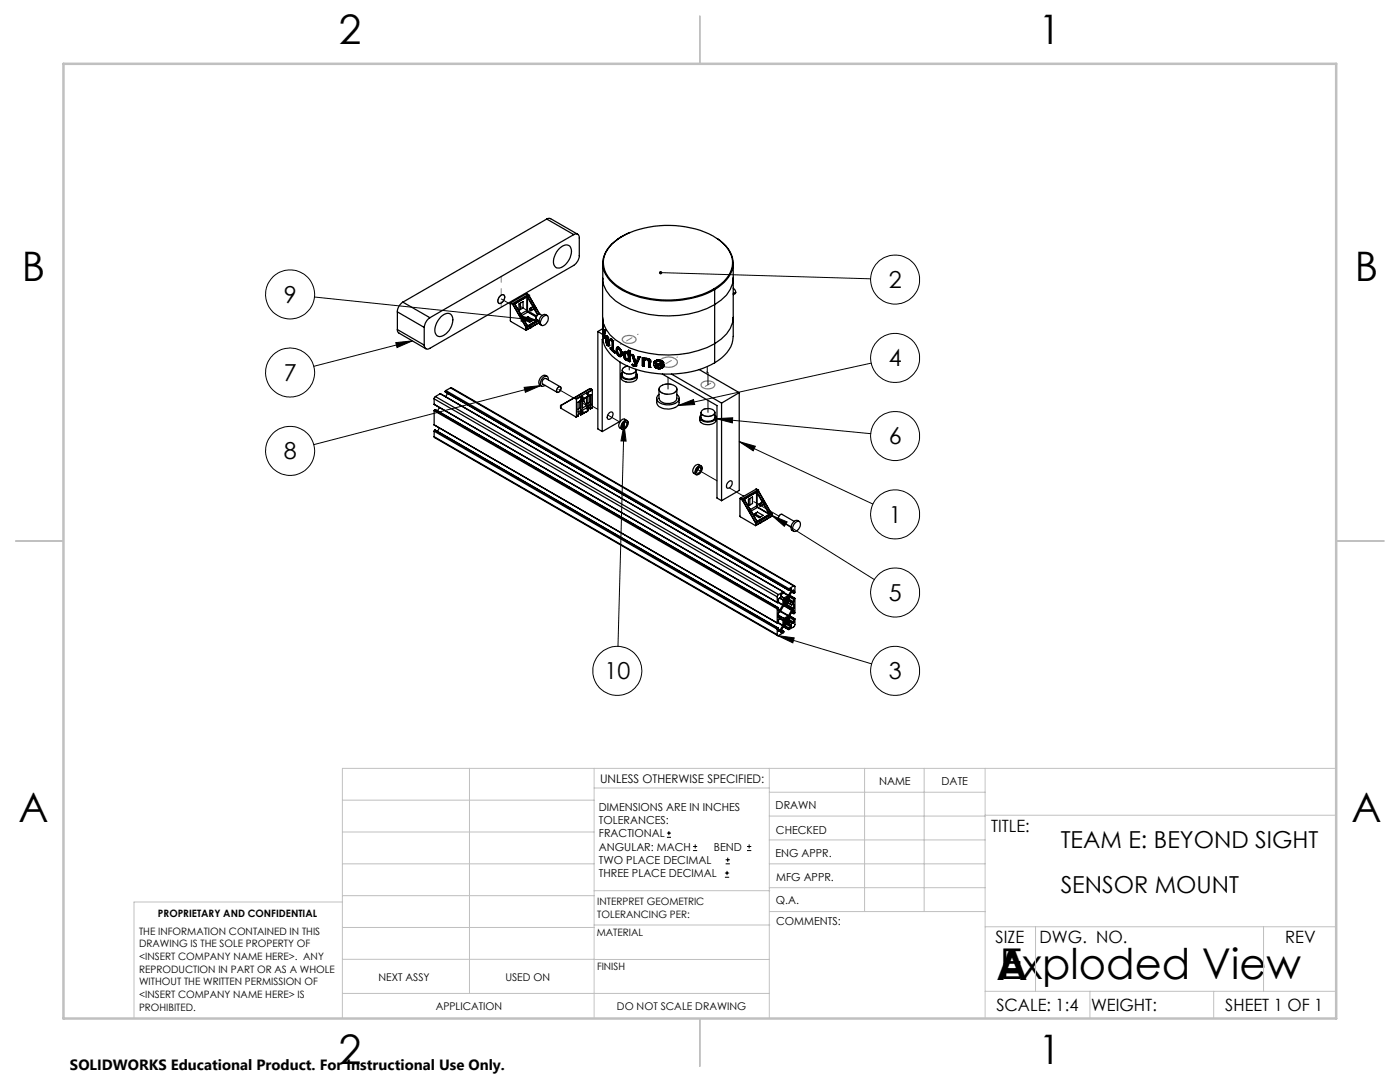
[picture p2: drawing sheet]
<svg xmlns="http://www.w3.org/2000/svg" width="279mm" height="216mm" viewBox="0 0 279 216" stroke-linecap="round" stroke-linejoin="round" font-family="sans-serif">
<g fill="none" stroke="#000" stroke-width=".2">
<path d="M62.8 59.3l44.5 4.6M131.8 54.4l41.9 1.2M79 68.4l3.3-.4-3.1 1.4zM82.3 68l-19.7 5.1M104.1 63.1l3.2 .8-3.3 .2zM104.6 77.3l3.3-.4-3.1 1.4zM107.9 76.9l-45.3 11.8M173.8 72.5l-38.5 8.4M124.5 84.7l.5 3.3h-1.1zM124.5 84.7l-1.2 44.3M135.3 80.9l3.1-1.2 .2 1zM142.9 83.5l30.9 3"/>
<path d="M142.9 83.5l3.3-.1v1zM147.5 88.1l26.7 12.5M147.5 88.1l3.2 .9-.4 1zM154 102.8l20.5 12.8M154 102.8l3.1 1.3-.6 .9zM155.2 126.8l18.8 5.7M155.2 126.8l3.3 .5-.3 1zM133.1 167.1h.8M133.1 166.2h.8M133.5 165.8v.9M138.3 169.7h.8M138.3 168.9h.8"/>
<path d="M138.7 168.5v.8M144.7 175h.8M144.7 174.2h.8M144.8 172.4h.9M144.8 171.6h.9M145.1 173.8v.8M145.2 171.1v.9M149.1 169.7h.8M149.1 168.9h.8M149.5 168.5v.8"/>
<circle cx="57.9" cy="58.8" r="4.9"/>
<circle cx="178.6" cy="55.8" r="4.9"/>
<circle cx="57.9" cy="74.3" r="4.9"/>
<circle cx="178.6" cy="71.4" r="4.9"/>
<circle cx="57.9" cy="90" r="4.9"/>
<circle cx="178.6" cy="87" r="4.9"/>
<circle cx="178.6" cy="102.6" r="4.9"/>
<circle cx="178.6" cy="118.2" r="4.9"/>
<circle cx="123.2" cy="133.9" r="4.9"/>
<circle cx="178.6" cy="133.8" r="4.9"/>
</g>
<path d="M124.4 67.3a1.83 1.83 0 0 1 2.5 .3 1.27 1.27 0 0 1-1.7 .9l-.7-.2a.55 .55 0 0 1-.1-1zM131.8 71.8a2.36 2.36 0 0 1 3.4 .3 1.6 1.6 0 0 1-2.1 1.2l-.7-.2a.84 .84 0 0 1-.6-1.3zM140.1 76.4a1.82 1.82 0 0 1 2.5 .3 1.3 1.3 0 0 1-1.8 .8l-.4-.1a.63 .63 0 0 1-.3-1z" fill="none" stroke="#808080" stroke-width=".25"/>
<g fill="none" stroke="#c0c0c0" stroke-width=".2">
<path d="M68.3 159.7h50.3M93.7 153.3v44.9M118.6 153.3v49.9M118.6 157.2h34.9M153.5 153.3v49.9M153.5 158.1h43.1M172.5 153.3v28.6M184.4 153.3v28.6M196.6 153.3v49.9M266.7 153.3h-198.4v49.9M68.3 178.7h50.3M68.3 172.4h50.3"/>
<path d="M68.3 166h50.3M68.3 180h-41.6v23.2M118.6 177.7h35M153.5 167.6h43.1M153.5 162.8h43.1M153.5 172.4h43.1M153.5 177.1h43.1M196.6 162.7h70.1M68.3 198.2h85.2M68.3 191.4l85.2 .1M68.3 185.1h50.3M118.6 184.6h35"/>
<path d="M153.6 181.9h43M196.6 197.8h70.1M196.6 184.9h70.1M206.7 184.9v12.9M217.5 197.8v5.4M242.2 197.8v5.4M252.2 184.9v12.9"/>
</g>
<path d="M139.7 3.2v9.5M3.1 107.9h9.6M266.7 107.9h9.5M139.7 203.2v9.6" fill="none" stroke="#c0c0c0" stroke-width=".25"/>
<path d="M12.7 12.7h254v190.5h-254z" fill="none" stroke="#c0c0c0" stroke-width=".5"/>
<path d="M127.4 66.7l-3.6 2M135.2 71.2l-3.5 2.1M143.1 75.8l-3.6 2" fill="none" stroke="#808080" stroke-width=".2" stroke-dasharray="15.2 1.3 1.3 1.3" stroke-dashoffset="15.1"/>
<path d="M100 55.2v6.1" fill="none" stroke="#808080" stroke-width=".2" stroke-dasharray="15.2 1.3 1.3 1.3" stroke-dashoffset="14.1"/>
<path d="M131.7 54.1l-.2 .3h.3h-.3a.34 .34 0 0 0 .4 .3 .34 .34 0 0 0 .3-.4 .34 .34 0 0 0-.5-.2zM135.3 80.9l3.1-1.2 .2 1zM142.9 83.5l3.3-.1v1zM147.5 88.1l3.2 .9-.4 1zM154 102.8l3.1 1.3-.6 .9zM155.2 126.8l3.3 .5-.3 1zM124.5 84.7l.5 3.3h-1.1zM104.6 77.3l3.3-.4-3.1 1.4zM79 68.4l3.3-.4-3.1 1.4zM104.1 63.1l3.2 .8-3.3 .2z" fill="#000"/>
<g fill="none" stroke="#000" stroke-width=".25">
<path d="M99.6 59.3l.4-.4a.42 .42 0 0 1 .5-.1 .42 .42 0 0 1 .2 .5 1.03 1.03 0 0 1-1.2 1.2l-.2-.4zM105.1 58.6h.1M105.1 58.6l.3 .2M105.1 58.6l-3.2 1.8M105.2 59.2l.1 .1M105.2 59.2h.1M105.2 59.2l-2.4 1.4M105.2 59.2v2.7M105.3 59.3v2.6M105.3 59.3l1 1.8M105.3 59.3h.1M105.3 59.3l1.1 1.8"/>
<path d="M105.4 58.8l.1 .1M105.4 58.8l-3.2 1.8M105.4 58.8h.1M105.5 58.9h.1M105.5 58.9l2.2 3.8M105.5 58.9l-3.1 1.8M109.1 43.7l.4-.1h.4l5.4 3.1M109.1 43.7l5.4 3.1M109.1 43.7l-28.7 16.6M111.7 49.6l.3-.3a1.2 1.2 0 0 1 1.6-.3 1.2 1.2 0 0 1 .4 1.6 3.3 3.3 0 0 1-2.7 2.9 1.31 1.31 0 0 1-.8-1.9l.6-1.3zM114.5 46.8a.67 .67 0 0 1 .8 0 .67 .67 0 0 1 .3 .7v3.5a2.51 2.51 0 0 1-1.1 2l-28.7 16.5a.68 .68 0 0 1-.8 .1 .68 .68 0 0 1-.3-.7M114.5 46.8l-28.7 16.6"/>
<path d="M120.3 55.5v7.8M120.3 52.5a6.6 6.6 0 0 0 3.9 5.4 20.5 20.5 0 0 0 18.4-.1M120.3 52.5v3.2M123.3 47.7a6 6 0 0 0-3 4.8M124 47.2h.1M124 47.2l-.6 .4M124.1 47.2a6.2 6.2 0 0 0-3.7 5.6 6.6 6.6 0 0 0 3.9 4.9 20 20 0 0 0 18.2-.1M124.1 47.2a20 20 0 0 1 18.2-.1 7 7 0 0 1 3.9 4.9 6.2 6.2 0 0 1-3.7 5.6M125.7 46.4l-1.7 .8M142.5 57.6l.1 .2M142.6 57.8v14.6M143.2 47.7l.5 .2"/>
<path d="M143.7 48a6.1 6.1 0 0 1 2.6 4.5M146.3 55.4a5.4 5.4 0 0 1-2.4 4.5 17.7 17.7 0 0 1-12.5 3.1 15 15 0 0 1-9.7-4 4.6 4.6 0 0 1-1.4-3.5M146.3 52.5v14.6a6.5 6.5 0 0 1-3.7 5.3M146.3 57.5l.4 .4 .1 .4M146.3 52.5a6.5 6.5 0 0 1-3.7 5.3M146.8 58.3l-.5 .5M146.8 58.3l-.5 .3M79.3 65.8l.1 .4 .2 .3 5.4 3.1M79.3 62.2l5.4 3.1M79.3 65.8l5.4 3.1M79.3 62.2v3.6M80.4 60.3a2.37 2.37 0 0 0-1.1 1.9"/>
<path d="M80.4 60.3l5.4 3.1M84.7 65.3v3.6M85.8 63.4a2.69 2.69 0 0 0-1.1 1.9M86.6 79.6l68.5 39.5M86.6 79.6v1.1M86.9 79.1l-.3 .5M86.9 79.1l68.5 39.5M87.8 78.6h.1M87.8 78.6l68.6 39.5M87.8 78.6l-.9 .5M88 63.2l.3-.3a1.2 1.2 0 0 1 1.6-.2 1.2 1.2 0 0 1 .4 1.5 3.4 3.4 0 0 1-2.6 3 1.53 1.53 0 0 1-.7-2.4zM88.9 78.2l68.5 39.6"/>
<path d="M88.9 78.1l68.4 39.5M88.9 78.2l68.4 39.5M88.9 78.1v.1M89 77.9l-.1 .2M89 77.9l68.4 39.6M89.3 78.5l-.4 .7M89.9 77.4h.2l68.5 39.5M89.9 77.4l-.9 .5M89.9 77.4l68.5 39.5M101.9 60.4v3.7l3.1 1.8M101.9 60.4l.3 .2M101.9 60.4h.1"/>
<path d="M102.2 60.6l.1 .1M102.2 60.6l.2 .1M102.2 60.6h.1M102.3 60.7h.1M102.3 60.7l2.7 4.6M102.4 60.7l2.6 4.6M102.8 60.6v.1M102.8 60.6h.1M102.8 60.7h.1M102.8 60.7l1.1 1.9M103.6 60.6l.8-.4v1.3l-.8 .4zM103.8 62.6v.1"/>
<path d="M103.8 62.6h.1M103.8 62.7h.1M103.8 62.7l.2 .3M103.9 62.6l-.1 .1M103.9 60.5v1.3M104 63l.1 .1M104 63l.2 .1M104 63.1h.1M104 63v.1M104.1 63.1h.1M104.1 63.1l1.1 1.8M104.2 63.1l1 1.8"/>
<path d="M104.8 63.5l1.2 .7M104.8 63.5l-.2 .2M105 65.3v.2M105 65.3h.1M105 65.3l.1 .2M105 65.5h.1M105 65.5v.4M105.1 65.8l-.1 .1M105.1 65.5v.3M105.1 65.8l2.5-1.4-2.6 1.5M105.2 61.9l.1 .4M105.2 61.9h.1"/>
<path d="M105.2 61.9l-1.4 .8M105.2 64.9l.1 .1M105.2 64.9h.1M105.3 61.9l.1 .3M105.3 62.3l1.7 1M105.3 62.3l-1.3 .7M105.4 63.2l1.1 .7-.8 .4-1.1-.6M105.4 63.2l-.8 .5M105.4 63.2l-.6 .3M105.4 62.2l-.1 .1M105.4 62.2l1.7 .9M105.7 61.6l.1 .3 .2 .1"/>
<path d="M105.7 61.6h.1M105.8 61.6l.2 .3M105.8 61.6v.3h.2M105.8 65.4h.1M105.9 65.4l.2-.2-.3 .2M106 61.9v.1M106.3 61.1v.1M106.3 61.2h.1M106.3 61.2l-.6 .4M106.4 61.1h-.1M106.4 61.1v.1M106.4 61.1h.1"/>
<path d="M106.4 61.1l.4 .5M106.4 61.2l-.6 .4M106.4 61.2h.1M106.5 61.1l-.1 .1M106.5 61.1l.2 .5M106.6 61.7h.1M106.6 61.6h.1M106.6 61.6v.1M106.6 61.7l-.6 .3M106.6 61.6l-.6 .3M106.6 61.7l.7 1.1M106.7 61.6h.1"/>
<path d="M106.7 61.6l-.1 .1M106.7 61.6l.7 1.2M106.8 61.6h-.1M107.3 63.9l-2 1.1M107.4 64l-2.4 1.3M107.5 64l-2.4 1.5M107.7 62.7a.74 .74 0 0 0-.6 1.1l.4 .3M107.7 62.7l.5 .2M108.3 63.3a.6 .6 0 0 1 .8-.4 .6 .6 0 0 1 .3 .9 1.07 1.07 0 0 1-1.4 1l-.1-.7zM109.2 63a.95 .95 0 0 0-1.5 .6l-.2 .6a.66 .66 0 0 0 .6 .7M109.2 75.1a.92 .92 0 0 0-1.5 .6l-.2 .6a.65 .65 0 0 0 .6 .7M109.4 75.8a.58 .58 0 0 0-.3-.8 .58 .58 0 0 0-.8 .4l-.4 .8a.58 .58 0 0 0 .1 .8 .58 .58 0 0 0 .8-.1"/>
<path d="M111.4 77.3l.3-.1a.64 .64 0 0 1 .1 .7 .64 .64 0 0 1-.6 .3l-.1-.3zM111.8 77.2l-2.9-1.7a.71 .71 0 0 0-.6 1.1l2.9 1.7M114.6 79.4h.1M114.6 79.4l-2.7 1.5M114.7 79.4l.3 .2M115 79.6v.1M115 79.7v3.5M115.9 79.2l-.9 .5M115.9 79.2v.5l.3-.1M116 79.9l-.6 .4M116 79.9v2M116 79.9l-.3 .1"/>
<path d="M116 79.1l-.1 .1M116.2 79l.3 .6M116.2 79l-.3 .2M116.2 79l-.2 .1M116.2 79.6v1.8l.9-.4M116.2 79.5v.1M116.5 79.6h.1M116.5 79.6v.4M117.1 79.2v1.8M117.1 78.5h.1M117.1 78.5l.3 .5-1.1 .7-.3-.6M117.1 78.5l.2 .4"/>
<path d="M117.3 78.9h.1M117.3 78.4l-.2 .1M117.3 78.4v.5M117.3 79.1v2l.6-.3M117.7 78.9l-.4 .2M117.7 78.9v1.4M117.8 77.5l-3.2 1.9M117.8 77.5l.4 .3M117.8 77.5l-3.1 1.9M117.8 77.5h.1M117.9 78.7v2.1M117.9 78.7l-.6 .4"/>
<path d="M117.9 78.7l-.2 .2M118.2 77.8l-3.2 1.8M118.2 77.8h.1M118.2 77.8l-.9 .6M118.2 77.8v3.6M119.3 66.1v19.5l.9 .5M119.3 66.1l1 .6M120.3 63.3a6.3 6.3 0 0 0 3.9 5.4 20.3 20.3 0 0 0 18.4-.1 6.7 6.7 0 0 0 3.7-5.3M120.3 63.5v3.6a6.6 6.6 0 0 0 3.9 5.4 20.5 20.5 0 0 0 18.4-.1M120.3 65.6l-1 .5M120.3 64.7l.1 .2M120.3 64.7l.2 2.8"/>
<path d="M120.3 67.8l-.1-.1v18.4M120.3 64.7v.2M120.4 64.9h.1M120.4 64.9l.1 2.2M120.4 67.1l.1 .2M120.5 67.5h.1M120.7 65.8l.1 .2M120.7 65.8h.1M120.7 65.8l-.2 1.3M120.8 66h.1M120.8 66l-.3 1.5M120.9 67.9v.2a.81 .81 0 0 0 .5 .9"/>
<path d="M120.9 67.5v.4M121 67h.1M121 67l-.1 .9M121 67.4l.1-.1 .2 .3 .1 .6-.4-.6M121 67.4v.2M121 67.8l.5 .7M121 68.1v.2M121 67.8v.3M121 67.8h.1M121 67.6l.4 .5M121 67.6h.1M121 67.4h.1"/>
<path d="M121 68.1h.1M121 68.3l.1 .2M121 68.3h.1M121 67l.2 .2M121.1 68.5l.1 .2M121.1 68.5h.1M121.2 67.2l.1 .2M121.2 68.7h.1M121.2 67.2h.1M121.3 67.4l.1 .3M121.3 67.4h.1M121.4 68.6l.1 .2"/>
<path d="M121.4 68.6l-.1 .1M121.4 68.6h.1M121.4 69h.1M121.4 67.7l.1 .4M121.4 67.7h.1M121.5 68.9l-.1 .1M121.5 68.9h.1M121.5 68.4v.1M121.5 68.1v.3M121.5 68.8v.1M121.5 68.5l-.5-.7 .5 .7M121.5 68.1h.1"/>
<path d="M121.5 68.8h.1M121.5 68.4h.1M121.5 68.5h.1M121.8 69.4l.3 .3M121.8 69.4v.2l.9 .8M121.8 69.6l.9 .8M121.8 69.4h.1M121.9 67.6l.2 .5v1.6M121.9 67.6l.4 .4M121.9 67.6h.1M121.9 69.5l.2 .2M121.9 67.8l.2 .2"/>
<path d="M122.3 69.9l.4 .3M122.3 69.9h.1M122.3 68h.1M122.3 68v1.9M122.7 70.2v.2M122.7 70.4h.1M122.7 70.2h.1M123.1 69.3a1.18 1.18 0 0 0 .8 1.8M123.1 69.3h.1M123.2 70v.3M123.2 70h.1M123.2 69.7a.3 .3 0 0 1 .4-.1 .3 .3 0 0 1 .2 .3l.1 .5-.3 .5"/>
<path d="M123.2 70.3l.1 .2M123.2 69.7v.3M123.2 69.7h.1M123.2 70.3h.1M123.3 70.5l.1 .2M123.3 69.3l.2 .1M123.3 69.3h-.2M123.3 69.3h.1M123.3 70.5h.1M123.4 70.7l.1 .1M123.4 70.7h.1M123.5 70.8l.1 .1"/>
<path d="M123.5 69.4l.2 .2M123.5 69.4l.3 .2M123.5 70.8h.1M123.5 69.4h.1M123.6 70.9h.1M123.7 69.6l.2 .2M123.8 69.6l.1 .2M123.8 72.2v11.9l-3.6 2M123.8 69.6h-.1M123.9 69.8l.1 .4M123.9 69.8h.1M123.9 74.8a1.33 1.33 0 0 0 1.8 1.5 1.21 1.21 0 0 0 1.5-1.5"/>
<path d="M124 70.9l-.1 .2M124 70.2l.1 .4M124 70.2h.1M124 70.9h.1M124.1 70.6l-.1 .3M124.1 70.6h.1M124.2 73.8v1a1.56 1.56 0 0 0 2.7 0v-1M124.2 74.3l-.1 .1a.74 .74 0 0 0 .5 1.2 2.05 2.05 0 0 0 2.6-.7l-.3-.6M124.6 70.2a1.1 1.1 0 0 0 .6 1.7M124.6 70.2h.1M124.6 70.9l.1 .3M124.6 70.9h.1"/>
<path d="M124.7 70.6a.4 .4 0 0 1 .5-.1 .4 .4 0 0 1 .2 .5 .54 .54 0 0 1-.2 .7M124.7 71.2v.2M124.7 70.6l-.1 .3M124.7 70.6h.1M124.7 71.2h.1M124.7 71.4l.1 .2M124.7 70.2h.3M124.7 70.2h-.1M124.7 71.4l.2 .2M124.7 70.1l.3 .1M124.7 71.4h.1M124.7 70.1v.1"/>
<path d="M124.8 71.6l.2 .1M124.8 71.6h.1M124.9 71.6l.1 .1M125 70.2l.1 .1M125 70.2h.1M125 71.7h.2M125 71.7h.1M125.1 70.3l.1 .1M125.1 70.3h.1M125.2 71.7h.1M125.2 70.4l.2 .3M125.2 70.4h.1"/>
<path d="M125.2 71.9l.2-.1v.2l.3 .1M125.2 71.9h.1M125.3 73.1h-.2a.75 .75 0 0 0-.9 .7 .75 .75 0 0 0 .8 .8 1.42 1.42 0 0 0 1.9-.8v-.1M125.4 69.9l.3 .1M125.4 69.9v.8M125.4 69.9h.1M125.7 72.1h.1M125.7 70h.1M125.7 70v2.1M126.1 70.7l.3 .2M126.1 70.7l.7 1.9-.7-1.9M126.1 70.7h.1"/>
<path d="M126.1 70.7l.3 .1M126.2 72.7l.2 .1M126.2 72.7a.47 .47 0 0 0 .6 .4M126.2 72.7h.1M126.4 70.9l.5 1.4M126.4 70.8l.5 1.5M126.4 70.8v.1M126.4 72.8h.1M126.7 72.8h-.3M126.7 72.8h-.1M126.7 72.6v.2M126.8 73.1h.1"/>
<path d="M126.9 73l-.1 .1M126.9 73h.1M127 72.8l-.1 .2M127 72.8h.1M127.4 71.2l-.5 1.1M127.4 71.2l.3 .1M127.4 71.2h.1M127.7 71.3h.1M127.7 71.3l-.7 1.5M128.2 71.4v1.6l.3 .1M128.2 71.4l.3 .1M128.2 71.4h.1"/>
<path d="M128.2 71.4v1.6M128.3 73l.3 .1M128.5 72.1v1M128.5 71.5v.2l.1-.1M128.5 71.5h.1M128.5 72.1h.1M128.5 73.1h.1M128.6 71.9l-.1 .2M128.6 71.9l.2-.1a.5 .5 0 0 1 .6 .4v1l.4 .1M128.6 72.1v1M128.6 71.9h.1M128.6 71.9v.2"/>
<path d="M128.6 71.6h.1M128.8 71.5h.1M128.8 71.5l-.2 .1M128.9 71.5h.2M128.9 71.5h-.1M128.9 71.5h.1M129.1 71.5l.4 .1M129.1 71.5h.1M129.5 71.6l.2 .3M129.5 71.6h.1M129.7 71.9l.1 .1M129.7 71.9h.1"/>
<path d="M129.8 72v.2M129.8 72h.1M129.8 72.2v1.1M129.8 72.2h.1M129.8 73.3h.1M130.5 72.6a.91 .91 0 0 0 .9 1M130.5 72.2v.4M130.7 72l-.2 .2M130.7 72h.1M130.8 72.5l1.2 .1M130.8 72.7l1.6 .1M130.8 72.7l.1 .3"/>
<path d="M130.8 72.7h.1M130.8 72.5h.1M130.9 72.3l-.1 .2M130.9 73l.1 .2M130.9 72.3h.1M130.9 73h.1M130.9 73l.1 .1M131 72.2l-.1 .1M131 71.9l-.3 .1M131 73.2l.2 .1M131 71.9h.1M131 73.1v.1"/>
<path d="M131.1 79.5a1.7 1.7 0 0 0 1.9 2.1 2.13 2.13 0 0 0 2.5-1.3v-.8M131.1 71.9h.3M131.2 73.3h.2M131.2 73.3h.1M131.4 71.9l.4 .1M131.4 71.9h-.4M131.4 71.9h.1M131.4 73.6h.2M131.4 73.3h.1M131.5 77.6v1.9a1.91 1.91 0 0 0 2.6 .9l.6-.3 .3-.4 .1-2.1M131.5 78.7a.97 .97 0 0 0-.4 1 .97 .97 0 0 0 .7 .8 3 3 0 0 0 3.7-.7 .86 .86 0 0 0-.4-1.1M131.7 72.1l-.7 .1"/>
<path d="M131.7 72.1l.3 .3v.2M131.7 72.1l.2 .1M131.8 72l.4 .1M131.8 71.9v.1M131.9 77a2.48 2.48 0 0 1 3.1 .4 1.35 1.35 0 0 1-1.7 1.3l-.8-.1a.87 .87 0 0 1-.9-.6 .87 .87 0 0 1 .3-1zM131.9 73.2l-.5 .1M132 73.1h.4M132 73.1l-.1 .1M132 73.1h.1M132 73.4l-.6 .2M132 73.4h.1M132 73.4l-.2 .2"/>
<path d="M132.2 72.1l.2 .3M132.2 72.1h.1M132.2 74.6l10.9 6.3v18.5l.9 .5M132.3 73.3l-.3 .1M132.3 73.3h.1M132.4 72.4v.3M132.4 73.1l-.1 .2M132.4 72.4h.1M132.4 73.1h.1M132.4 72.7v.1M132.4 72.8h.1M132.4 72.7h.1"/>
<path d="M134 74.6l10 5.8M139.5 73.7l8 4.7M147.5 78.4l-3.5 2M147.5 78.4v19.5l-3.5 2M86.6 80.7h.1M86.6 84.8h.1M86.6 87.1l.1 .2 68.5 39.5M86.6 80.7l68.6 39.6M86.6 84.8l68.6 39.6M86.6 82v2.8M86.6 86v1.1M86.6 82l68.5 39.5"/>
<path d="M86.6 86l68.5 39.6M86.6 87.1l68.5 39.5M86.7 81.8l-.1 .2M86.7 85.9l-.1 .1M86.7 81.8l68.5 39.5M86.7 85.9l68.5 39.5M86.8 81.7l68.6 39.6M86.8 85.8l68.6 39.5M86.8 81.7l-.1 .1M86.8 81.7l68.5 39.6M86.8 85.8l-.1 .1M86.8 85.8l68.5 39.6"/>
<path d="M87.7 81.3l-.4 .7M87.7 85.4l-.4 .7M111.9 81h.1M111.9 81v.4M111.9 81.4l3.1 1.8M111.9 80.9v.1M115.4 80.3v1.9l.6-.3M115.4 82.6v.4M115.4 83l-.4 .2M115.4 83h-.1M115.7 80l-.3 .3M115.7 80v1.4"/>
<path d="M115.7 81.4l-.3 .2M115.7 81.4l.3 .5M115.9 82.4l.2 .3M115.9 82.1v.2M115.9 82.3l-.5 .3M116 82l.3 .5M116 82l-.1 .1M116.1 82.2l-.2 .1M116.2 81.9l-.3 .2M116.2 81.9l.3 .5M116.2 81.9l-.2 .1M116.2 80l.2 .1"/>
<path d="M116.2 80.1l.1 .1M116.5 80l.6 1M116.5 80l-.3 .2M116.5 82.4l-.2 .1M116.9 82.2h.1M116.9 82.2l-1 .6-.2-.3M117.1 81.4h.1M117.1 81.4l.2-.2v.3M117.1 81.4l-.9 .5M117.1 81.4l.3 .5-.9 .5M117.2 81.6h.1M117.2 81.6l.3-.2 .3 .2"/>
<path d="M117.2 82l-.9 .5M117.3 81.5l.6-.3v.4M117.3 81.5l-.1 .1M117.7 80.3l-.4 .2M117.7 80.3l.2 .5M117.9 81.6h-.1M118.2 81.4l-.3 .2M118.2 81.4l-.4 .2M121.6 82.4l.2-.2a.38 .38 0 0 1 .5 .1 .38 .38 0 0 1 0 .4l-.3 .7a.44 .44 0 0 1-.8 .1l.1-.7zM124.2 84.3l.5-.3a.46 .46 0 0 1 .6 0 .46 .46 0 0 1 0 .6 .91 .91 0 0 1-1.3 .9l-.1-.4zM124.4 84.5l.5-.3a.68 .68 0 0 1 .1 .8 .68 .68 0 0 1-.8 .3v-.4zM124.7 84.2l-.2 .5-.3 .4"/>
<path d="M125.1 83.9a.92 .92 0 0 0-1-.2 .92 .92 0 0 0-.6 .9l.1 .7 .5 .4M139.1 93.3l.2-.2a.49 .49 0 0 1 .7-.1 .49 .49 0 0 1 .1 .7l-.4 .8a.55 .55 0 0 1-.8 .2 .55 .55 0 0 1-.1-.9zM139.3 93.4l.5-.1a.74 .74 0 0 1-.1 .8 .74 .74 0 0 1-.7 .3v-.4zM139.5 93.3l-.2 .5-.4 .4M139.7 83.3a1.24 1.24 0 0 0 1.5 1.4 1.33 1.33 0 0 0 1.7-1.4M139.9 93a.95 .95 0 0 0-1-.2 .95 .95 0 0 0-.6 .8v.7l.6 .4M139.9 82.3v1a1.58 1.58 0 0 0 2.8 0v-1M139.9 82.8a.75 .75 0 0 0-.2 .8 .75 .75 0 0 0 .7 .5 2.1 2.1 0 0 0 2.4-.6l.1-.4-.2-.3M140.1 82a1.72 1.72 0 0 1 2.6 .3 1.57 1.57 0 0 1-2.8 0zM144 80.4v19.5M145.2 96.3a.48 .48 0 0 1 .7-.4 .48 .48 0 0 1 .2 .8l-.5 .6a.4 .4 0 0 1-.5 0 .4 .4 0 0 1-.1-.5zM147.7 99.4l.3 .2"/>
<path d="M147.7 99.4v3.7l3.1 1.8M147.7 99.4l.4 .2M148 99.6l.1 .2M148.1 99.6l.1 .1M148.1 99.6h-.1M148.1 99.8l2.7 4.5M148.2 99.7l-.1 .1M148.2 99.7l2.6 4.6M148.6 99.6v.2M148.6 99.6h.1M148.6 99.8l1 1.8M148.6 99.6v.1"/>
<path d="M148.6 99.7v.1M148.6 99.7l1 1.9M149.4 99.6l.8-.4v1.3l-.8 .4zM149.6 99.5v1.3M150.9 97.6h.1M150.9 97.6l.3 .2M150.9 97.6l-3.2 1.8M151 98.2l.1 .1M151 98.2h.1M151 98.2l-2.4 1.4M151 98.2v2.8M151.1 98.3v2.7"/>
<path d="M151.1 98.3l1 1.9M151.1 98.3h.1M151.1 98.3l1.1 1.8M151.2 97.8l.1 .1M151.2 97.8h.1M151.2 97.8l-3.1 1.8M151.3 97.9l2.7 4.6M151.3 97.9l-3.1 1.8M149.6 101.7h.1M149.6 101.6v.1M149.6 101.6h.1M149.6 101.7l.2 .4"/>
<path d="M149.8 102.1h.1M149.9 102.1h.1M149.9 102.1l1.1 1.8M150 102.1h-.1M150 102.1l1 1.8M150.6 102.5l1.2 .7M150.6 102.5l-.2 .2M150.8 104.3v.2M150.8 104.3h.1M150.8 104.5v.3M150.8 104.8v.1M150.8 104.8h.1"/>
<path d="M150.8 104.5h.1M151 103.9l.2 .1M151 101l.2 .2M151 101h.1M151 103.9h.1M151 101l-1.4 .7M151 103.9l.1 .1M151.1 101l.1 .2M151.1 104h.1M151.2 101.2l-1.4 .8 .2 .1M151.2 101.2l2.3 1.4M151.2 102.2l1.1 .6-.8 .5-1.1-.6"/>
<path d="M151.2 102.2l-.8 .5M151.2 102.2l-.6 .3M151.2 101.2h.1M151.2 101.2l2.3 1.3M151.5 100.5a.3 .3 0 0 0 .3 .5M151.5 100.5l.1 .1M151.6 100.6v.2l.2 .1M151.6 100.6h.1M151.6 104.4h.1M151.6 104.4l.3-.2-1.1 .7M151.8 100.9v.1M152.1 100.2h.1"/>
<path d="M152.1 100.2l.1 .1M152.1 100.2l-.6 .3M152.2 100.1l-.1 .1M152.2 100.1v.2M152.2 100.3l-.6 .3M152.2 100.2l-.6 .4M152.2 100.2v.1M152.3 100v.2M152.3 100.2h-.1M152.3 100l.3 .6M152.3 100l-.1 .1M152.3 100.2l.2 .3"/>
<path d="M152.4 100.6v.1M152.4 100.6h.1M152.4 100.6l-.6 .4M152.4 100.6l-.6 .3M152.4 100.7l1.1 1.8M152.5 100.6l-.1 .1M152.5 100.5l.1 .1M152.5 100.5l-.1 .1M152.5 100.6l1.1 1.8M152.6 100.6h-.1M153.5 102.5v.1M153.5 102.6l.1 .1"/>
<path d="M153.5 102.6l-2.4 1.4M153.6 102.4v.3M153.6 102.4l-.1 .1M153.6 102.7l-2.4 1.3M154 102.5v.2M154 102.5h.1M154 102.5l-3.2 1.8M154 103l-2.4 1.4M154 103h.1M154 102.7l-3.2 1.8M154 102.7v.3M154 103l-3.2 1.8"/>
<path d="M154 102.7h.1M155.1 119.1l.1 1.2M155.4 118.6l-.3 .5M155.4 118.6l1-.5v.3l-.5 .3-.1 .3M155.6 119.3l.6 .4M155.6 119.3l-.2 .2v.7l-.2 .1M155.8 119l.7 .3M156.2 119.7v1M156.4 118.3l.9 .6M156.4 119.8l.1 .1M156.4 118.2l1 .6M156.5 119.6v.3"/>
<path d="M156.5 119.6l.8 .5M156.5 119.6h.1M156.5 119.6l.8 .4M156.5 119.9v.3M156.5 119.9l.5 .2M156.7 119.5l-.2 .1M156.7 119.5h-.1l.6 .3M157 119.3l-.3 .2M157 119.3l.2 .2M157.2 119.8l.1 .2M157.2 119.5v.3M157.3 119.2l-.1 .3"/>
<path d="M157.3 119.1l-.3 .2M157.3 119.1v.1M157.3 118.9l-.8 .4M157.3 117.6v.1M157.4 118.8l-.1 .1M157.4 117.5l-.1 .1M157.5 119.9l.7 .4M157.5 119.1l.9 .5M157.5 119.6l.9 .5M157.5 119.8l.8 .4M157.6 118.9l-.1 1M157.6 118.9l.9 .6"/>
<path d="M157.6 117.7l.3 .1M157.7 117.6l.2 .1M157.8 117.5l.1 .1M157.8 117.5l-.5 .2M157.9 117.8l-.5 1M157.9 117.7v.1M157.9 117.6v.1M158 118.1l.4 .3M158 118.1l.4 .2M158.3 117.8h.1M158.3 117.8l-.7 1.1M158.4 116.9l.2 .1v1.2l-.2 .1"/>
<path d="M158.4 117.8v.5M158.4 119.6v.5M158.4 116.9l-1 .6M158.5 119.5l-.1 .1M158.5 104l-2.4-1.3a.7 .7 0 0 0-.7 .3 .7 .7 0 0 0 .1 .8l2.4 1.3M158.6 104.5a.64 .64 0 0 1 .9-.4 .64 .64 0 0 1 .2 1l-.4 .5a.64 .64 0 0 1-.9 .4 .64 .64 0 0 1-.1-1zM158.6 119.4v2.9l-.2 .1M158.6 119.4l-1-.6 1 .6M158.6 119.4l-.1 .1M159.5 104.1a.86 .86 0 0 0-1.4 .4l-.2 .6v.5l.5 .4M155.1 121.5l.1 2.9M155.1 125.6v1"/>
<path d="M155.2 125.4l-.1 .2M155.2 121.3l-.1 .2M155.3 120.2l.9 .6M155.3 124.3l.9 .5M155.3 125.4l.1 .5M155.3 121.3l.1 .5M155.3 125.4h-.1M155.3 121.3h-.1M155.3 120.2l.9 .5M155.3 124.2l.9 .6M155.4 125.9h.1M155.4 121.8h.1"/>
<path d="M155.4 123.2h.1M155.4 122.8l.4 .2M155.4 121.6l.2 .1M155.4 121.7l.2 .1M155.4 122.9l.3 .1M155.4 122.8l1.1 .6M155.4 125.6l.2 .2M155.4 125.7l.2 .2M155.6 123.4l.6 .4M155.6 123.4l-.2 .1v.7l-.2 .2M155.6 125.9h-.1M155.6 121.8h-.1"/>
<path d="M155.6 125.8v.1M155.6 121.7v.1M155.7 122l-.3 .3v.9M155.7 123h.1M155.7 123l-.2 .2M155.7 122l1.6 .9M155.8 122h-.1M155.8 123l.7 .4M155.8 121.9l1.6 .9M155.8 126.2h.1M155.9 125.7l.4 .3M156 125.7l.4 .2"/>
<path d="M156.2 124.8l-.6 1M156.2 120.8l-.6 .9M156.2 124.8h.1M156.2 120.7v.1M156.2 123.8v1M156.3 126h.1v.3l-1 .5-.2 .1-.1-.3M156.3 126l-.4 .2M156.4 125.1l1 .5M156.4 125l.9 .6M156.4 123.9h.1M156.4 120.9l1.6 .9M156.4 125l.9 .5"/>
<path d="M156.5 123.7v.2M156.5 123.7l.8 .4M156.5 123.6v.1M156.5 120.8l1.5 .9M156.5 123.6l.8 .5M156.5 123.9v.4M156.5 124.3v.3l.2-.2M156.5 120.2a.18 .18 0 0 0-.1 .2 .18 .18 0 0 0 .2 .1 .18 .18 0 0 0 .1-.2M156.5 120.2l.2 .1M156.5 124.3l.2 .1M156.5 123.9l.5 .3M156.6 124.8l.8 .5"/>
<path d="M156.7 123.6h-.2M156.7 123.6l-.1-.1 .6 .4M156.7 120.6l1.6 1M156.9 120.5l1.5 .9M157 124.6l.8 .5M157 124.2l-.3 .2M157 123.4l-.3 .2M157 120.1l-.3 .2M157 123.4l.2 .1M157.2 124.5l.7 .4M157.2 123.9l.1 .2M157.2 123.5v.4"/>
<path d="M157.3 124.1l-.3 .1M157.3 123.2l-.1 .3M157.3 123.2h.1M157.3 123.2l-.3 .2M157.3 120.1h-.3M157.3 120v.1M157.3 124.1h.1M157.3 124.4l.6 .4M157.3 124.4l-.9 .6-.6 .9v.3M157.3 122.9l-.8 .5M157.3 125.5v.1M157.4 122.8l-.1 .1"/>
<path d="M157.4 125.3l-.1 .2M157.5 124l.7 .4M157.5 123.2l.9 .5M157.5 123.6l.9 .5M157.5 123.9l.8 .4M157.6 123l.9 .5M157.8 125.1l-.4 .2M157.9 124.9l-.1 .2M157.9 124.8v.1M158 122.2l.4 .2M158 121.8l-.6 1M158 121.7v.1"/>
<path d="M158.3 121.8l.1 .1M158.3 121.8l-.8 1.2v1M158.3 120.5l-.3 .2-.7-.4-.9 .6-.6 1.1M158.3 120.5l.1 .1M158.3 124.3l-.1 .1M158.3 120.2l-.1 .1M158.3 121.6l-.3 .1M158.4 124.1l-.1 .2M158.4 120.1l-.1 .1M158.4 121.4l-.1 .2M158.4 120.6v.8M158.4 121.9v.5"/>
<path d="M158.4 123.7v.4M158.5 123.5l-.1 .2M158.6 123.5l-.1 1.5-1.2 .6M158.6 123.5l-1-.6 1 .6M158.6 123.5h-.1"/>
</g>
<path d="M140.3 82.8a1.69 1.69 0 0 0 2.4-.5 1.59 1.59 0 0 0-2.8 0l.4 .5" fill="none" stroke="#000" stroke-width=".2" stroke-dasharray="6.3 1.3 1.3 1.3 1.3 1.3" stroke-dashoffset="3.5"/>
<path d="M132.1 78.4a2.24 2.24 0 0 0 3-.7 1.54 1.54 0 0 0-2-1.1l-.7 .2a.83 .83 0 0 0-.8 .6 .83 .83 0 0 0 .5 1" fill="none" stroke="#000" stroke-width=".2" stroke-dasharray="6.3 1.3 1.3 1.3 1.3 1.3" stroke-dashoffset="5.1"/>
<g fill="none" stroke="#000" stroke-width=".2" stroke-dasharray="6.3 1.3 1.3 1.3 1.3 1.3">
<path d="M100.1 59.7l1.8 1M100.7 59.3a.47 .47 0 0 0-.3-.5 .47 .47 0 0 0-.6 .2l-.4 .8a.5 .5 0 0 0 .2 .7 .5 .5 0 0 0 .7-.2l.3-.5 .1-.5M103.6 61l3.5 2M107 63.5l.3-.7 .5-.1M107.1 63.8l-.1-.3M111.5 77.7l3 1.7M112 77.5l-.1-.2a.6 .6 0 0 0-.7 .2 .6 .6 0 0 0 .2 .8l.3-.2 .3-.6M124.6 74.4a1.69 1.69 0 0 0 2.4-.6l-.1-.1M125.3 73.1a.81 .81 0 0 0-.8 .2 .81 .81 0 0 0-.1 .9l.2 .2M125.6 73.8v-.6M133.3 77.6v-2.3M141.1 74.3l.1-.1"/>
<path d="M141.2 74.2v-1.1M141.3 74.4l-.2-.1M141.3 76.8v-2.4M116.3 80.4l1.2 .8M117.5 80.7l1.8 1M117.5 81.2v-.5M121.3 82.8l2.4 1.4M124.3 84.6l.4 .2M125.4 84.4a.47 .47 0 0 0-.3-.5 .47 .47 0 0 0-.6 .2 .97 .97 0 0 0-.2 1.6l.6-.3 .3-.5 .2-.5M140.1 93.4a.47 .47 0 0 0-.3-.5 .47 .47 0 0 0-.5 .2 .97 .97 0 0 0-.2 1.6l.6-.3 .3-.5 .1-.5M141.3 82.3v-2.4M143.1 95.9l-3.7-2.1"/>
<path d="M148.3 99l-2.7-1.6M148.3 98.9v.1M148.5 99l-.2-.1M149.7 99.6l-.2-.1M155.3 103.4l.3-.6 .5-.2M155.5 103l-5.1-2.9M155.5 103.7l-.2-.3"/>
</g>
<g font-size="8.5">
<text x="198.9" y="195.5">A</text>
<text x="199.6" y="195.4">Exploded View</text>
</g>
<g font-size="8.1">
<text x="67.6" y="8.9">2</text>
<text x="207.3" y="8.9">1</text>
<text x="4.4" y="56.2">B</text>
<text x="270.4" y="56.2">B</text>
<text x="3.7" y="164.1">A</text>
<text x="269.7" y="164.1">A</text>
<text x="67.6" y="212.4">2</text>
<text x="207.3" y="212.4">1</text>
</g>
<g font-size="4.7">
<text x="177.4" y="57.4">2</text>
<text x="56.6" y="60.4">9</text>
<text x="56.6" y="76">7</text>
<text x="177.4" y="73.1">4</text>
<text x="177.4" y="88.6">6</text>
<text x="56.6" y="91.6">8</text>
<text x="177.4" y="104.3">1</text>
<text x="177.4" y="119.9">5</text>
<text x="120.6" y="135.5">10</text>
<text x="177.4" y="135.5">3</text>
<text x="211.7" y="169.2">TEAM E: BEYOND SIGHT</text>
<text x="211.7" y="178.2">SENSOR MOUNT</text>
</g>
<g font-size="3.4">
<text x="197.8" y="166">TITLE:</text>
<text x="198.7" y="188.1">SIZE</text>
<text x="207.5" y="188.1">DWG. NO.</text>
<text x="256.5" y="188.2">REV</text>
<text x="198.8" y="201.7">SCALE: 1:4</text>
<text x="217.7" y="201.8">WEIGHT:</text>
<text x="244.5" y="201.7">SHEET 1 OF 1</text>
</g>
<text font-size="3" x="14" y="213.5">SOLIDWORKS Educational Product. For Instructional Use Only.</text>
<text font-size="2.4" x="119.8" y="156.2">UNLESS OTHERWISE SPECIFIED:</text>
<g font-size="2.2">
<text x="119.5" y="161.8">DIMENSIONS ARE IN INCHES</text>
<text x="154.8" y="161.4">DRAWN</text>
<text x="175.4" y="156.6">NAME</text>
<text x="187.9" y="156.7">DATE</text>
<text x="119.5" y="164.4">TOLERANCES:</text>
<text x="119.5" y="167.1">FRACTIONAL</text>
<text x="154.9" y="166.3">CHECKED</text>
<text x="119.5" y="169.7">ANGULAR: MACH</text>
<text x="119.5" y="172.4">TWO PLACE DECIMAL</text>
<text x="142.5" y="169.7">BEND</text>
<text x="154.8" y="171">ENG APPR.</text>
<text x="119.5" y="175">THREE PLACE DECIMAL</text>
<text x="154.9" y="175.7">MFG APPR.</text>
<text x="154.9" y="180.4">Q.A.</text>
<text x="154.9" y="184.6">COMMENTS:</text>
</g>
<g font-size="2.1">
<text x="75.5" y="195.7">NEXT ASSY</text>
<text x="100.9" y="195.7">USED ON</text>
<text x="86.9" y="201.5">APPLICATION</text>
<text x="123.1" y="201.6">DO NOT SCALE DRAWING</text>
</g>
<g font-size="2">
<text x="31.5" y="182.9">PROPRIETARY AND CONFIDENTIAL</text>
<text x="119.2" y="180.6">INTERPRET GEOMETRIC</text>
<text x="119.2" y="183.1">TOLERANCING PER:</text>
<text x="27.8" y="186.5">THE INFORMATION CONTAINED IN THIS</text>
<text x="27.8" y="189">DRAWING IS THE SOLE PROPERTY OF</text>
<text x="27.8" y="191.6">&lt;INSERT COMPANY NAME HERE&gt;. ANY</text>
<text x="119.1" y="186.7">MATERIAL</text>
<text x="27.8" y="194.1">REPRODUCTION IN PART OR AS A WHOLE</text>
<text x="27.8" y="196.6">WITHOUT THE WRITTEN PERMISSION OF</text>
<text x="119.1" y="193.5">FINISH</text>
<text x="27.8" y="199.1">&lt;INSERT COMPANY NAME HERE&gt; IS</text>
<text x="27.8" y="201.7">PROHIBITED.</text>
</g>
</svg>
